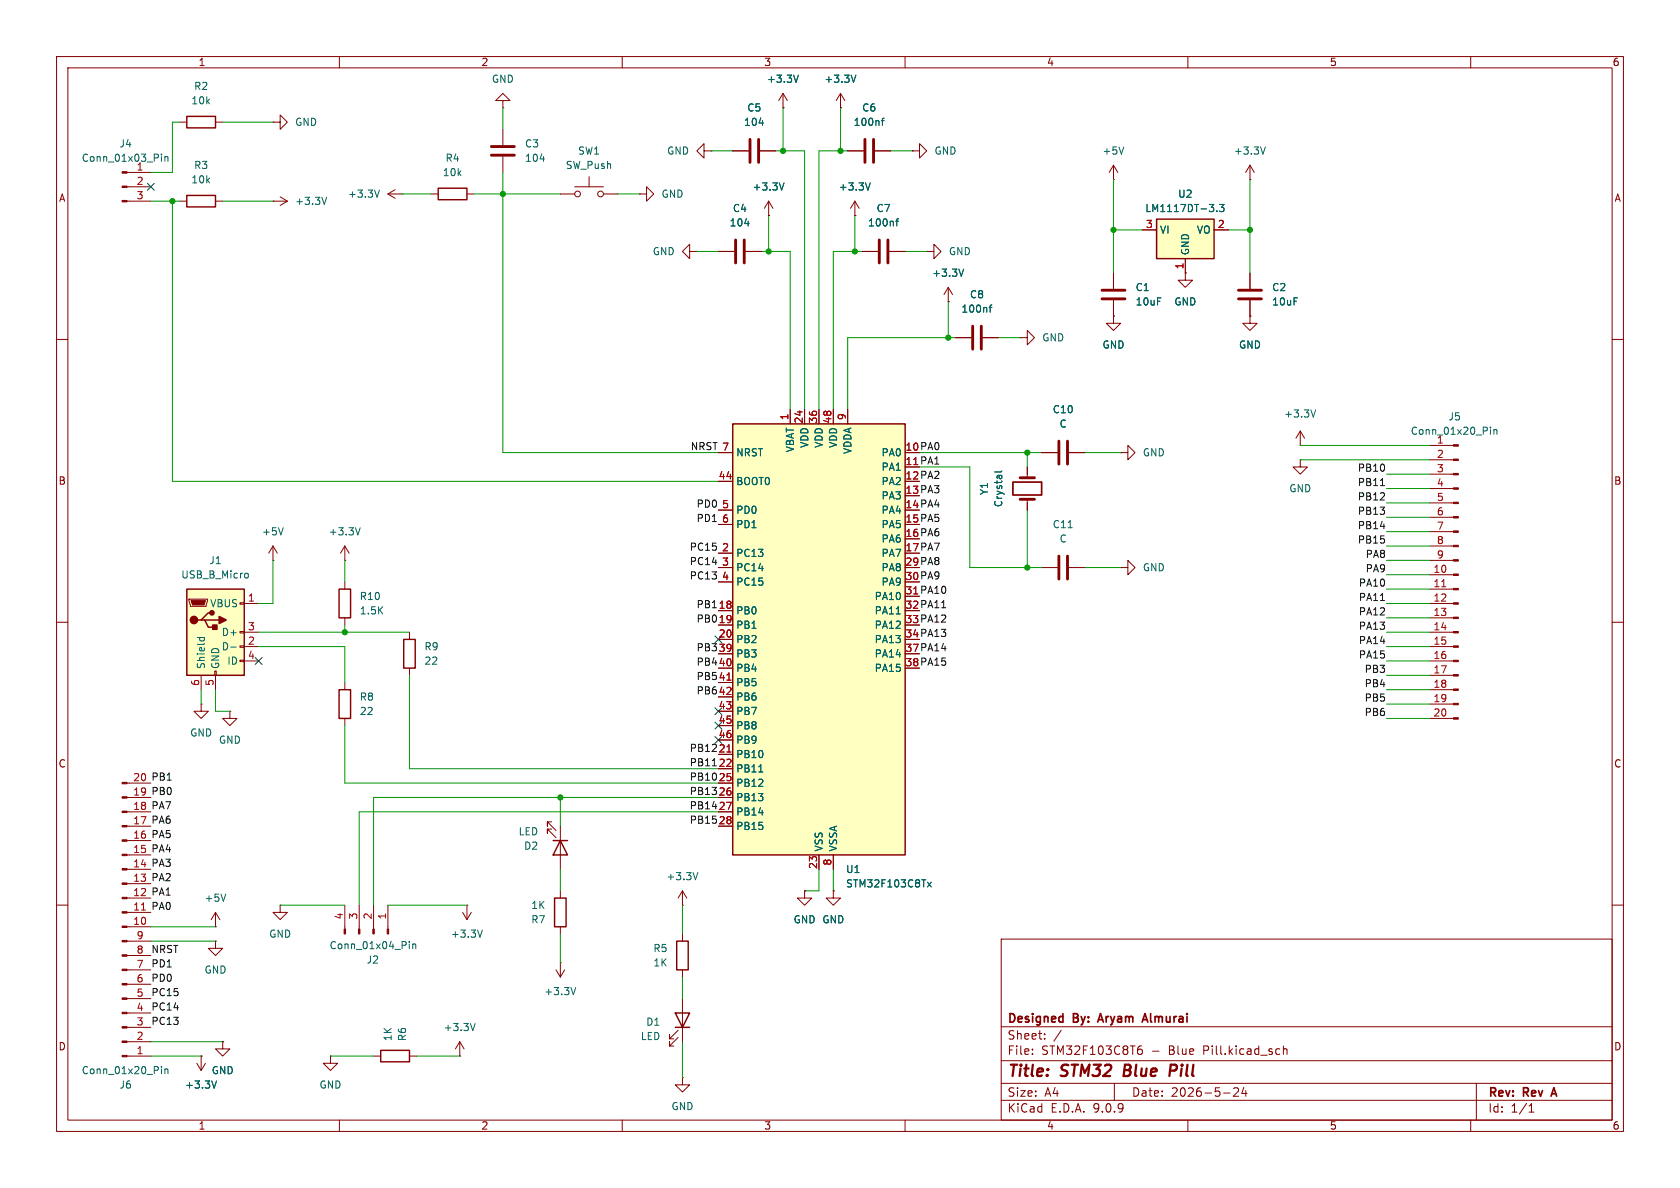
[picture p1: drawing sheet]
<svg xmlns="http://www.w3.org/2000/svg" width="297mm" height="210mm" viewBox="0 0 297 210" stroke-linecap="round" stroke-linejoin="round" font-family="sans-serif">
<g fill="none" stroke="#840000" stroke-width=".18">
<path d="M10 10h277v190h-277zM12 12h273v186h-273zM60 10v2M110 10v2M160 10v2M210 10v2M260 10v2M221 55.9v1.3h1.2l-1.2 1.2-1.3-1.2h1.3M221 55.9h.1M221 48.3v2.8M221 53.1v2.8M10 60h2"/>
<path d="M285 60h2M10 110h2M61 102.9v1.2M61 109.2v1.3M285 110h2M35.6 124.5v1.2h1.2l-1.2 1.3-1.3-1.3h1.3M35.6 124.5h.1M40.6 125.7v1.3h1.3l-1.3 1.3-1.2-1.3h1.2M40.6 125.7h.1M10 160h2M177 166h108v32h-108zM285 160h2"/>
<path d="M60 198v2M110 198v2M160 198v2M177 194.5h108M177 191.5h108M177 187.5h108M177 181.5h108M182.5 186.3v.1M182.5 185.5v.1M184.7 183.6v.1M184.7 182.8v.1M187.6 182.1l-1.3 2"/>
<path d="M197 191.5v3M201.2 185.5h.5l.3 .3-.2 .5h-.6M201.8 184.9l-.5 .1M210 198v2M216.3 193.2h1.2M218.1 192.4l.6-.1 .2 .1 .1 .3-1 1.1h1M219.9 192.2l-.4 1.1h1M220.2 192.8v1M226.1 185.4l.1 .1M226.2 186.3l-.1 .1M226.9 184.9v1.5M226.9 185.5l.2-.1 .4 .1v.9"/>
<path d="M260 198v2M261 191.5v6.5M270.3 196.6h.9M270.3 195.5l.4-.4v1.5"/>
</g>
<path d="M194.6 179.2l-.5 1.5M194.2 180.3h.7M201.9 180.7l.5-1.5 .5 1.5M202.1 180.3h.7M274.3 193.4h.8M274.7 192.3l-.5 1.5" fill="none" stroke="#840000" stroke-width=".3"/>
<path d="M198.9 188.2l-.3 2h.8M207.7 188.2h-.7l-.3 2M207.8 189.2l-1 .1" fill="none" stroke="#840000" stroke-width=".4"/>
<path d="M59.9 104.1h2.1v5.1h-2.1z" fill="none" stroke="#840000" stroke-width=".25"/>
<path d="M218.9 51.3h4.1M218.9 52.8h4.1" fill="none" stroke="#840000" stroke-width=".51"/>
<path d="M33 104.1h10.2v15.3h-10.2z" fill="#ffffc2"/>
<path d="M33 104.1h10.2v15.3h-10.2zM35.6 109.6h.6l.6 1.3h1.3M36.2 109.6h2.5M37.5 108.3h-.7l-1.2 1.3h-.7M97.8 148.6h2.5M99.1 148.6l1.2 2.5h-2.5z" fill="none" stroke="#840000" stroke-width=".25"/>
<g fill="none" stroke="#840000" stroke-width=".18">
<path d="M163.8 44.5h1.3v1.2l1.3-1.2-1.3-1.3v1.3M163.8 44.5h.1M167.6 53.3h.1M167.6 50.8l.8 1.3M167.6 50.8l-.7 1.3M167.6 50.8v2.5M168.9 59.7h2.8M173.7 59.7h2.8M180.3 59.7h1.3v1.3l1.3-1.3-1.3-1.3v1.3M180.3 59.7h.1M196.8 55.9v1.3h1.3l-1.3 1.2-1.2-1.2h1.2M196.8 55.9h.1"/>
<path d="M196.8 48.3v2.8M196.8 53.1v2.8M209.5 48.3v1.2h1.3l-1.3 1.3-1.2-1.3h1.2M209.5 48.3h.1M48.3 99.1h.1M48.3 96.5l-.8 1.3M48.3 96.5l.7 1.3M48.3 96.5v2.6M33.4 105.9h3.3v.3l-.3 1h-2.7zM35.6 119.4v2.5M38 118.6h.2v.8h-.2zM38.1 119.4v2.5"/>
<path d="M42.4 106.6h.8v.2h-.8zM42.4 111.6h.8v.3h-.8zM42.4 114.2h.8v.2h-.8zM42.4 116.7h.8v.3h-.8zM43.2 106.7h2.5M43.2 111.8h2.5M43.2 114.3h2.5M43.2 116.8h2.5M97.5 145.3h-.7v.8v-.8l1.5 1.5M97.5 146.6h-.7v.7v-.7l1.5 1.5M99.1 146.1v7.6M120.6 157.5l.8 1.3"/>
<path d="M120.6 157.5l-.7 1.3M120.6 157.5v2.5M142.2 157.5v1.3h1.3l-1.3 1.2-1.2-1.2h1.2M142.2 157.5h.1M147.3 157.5v1.3h1.3l-1.3 1.2-1.3-1.2h1.3M147.3 157.5h.1M120.6 160h.1"/>
</g>
<path d="M33.8 106.2h2.5l-.2 .7h-2.1z" fill="#840000" stroke="#840000" stroke-width=".18"/>
<g fill="#840000" stroke="#840000" stroke-width=".25">
<path d="M37.6 110.5h.8v.8h-.8z"/>
<path d="M38.7 109l1.3 .6-1.3 .6z"/>
<circle cx="34.3" cy="109.6" r=".63"/>
<circle cx="37.5" cy="108.3" r=".38"/>
</g>
<path d="M170.4 47.6l-.5 1.2M174.9 54.3h.5M175.4 53.9l-.4 .2v1.1M50.1 93.3l-.4 1.3M34.9 112.7h1.2M35.4 112.7l-.1 .4M36.1 112.7v.4M40.8 114.4h1M43.5 101.3l.3 .1 .1 .2-.1 .5-.3 .1M123.4 154.2l-.5 1.3" fill="none" stroke="#006464" stroke-width=".18"/>
<path d="M172 57.7v4M173.5 57.7v4M194.8 51.3h4.1M194.8 52.8h4.1" fill="none" stroke="#840000" stroke-width=".51"/>
<path d="M129.5 74.9h30.5v76.2h-30.5z" fill="#ffffc2"/>
<path d="M129.5 74.9h30.5v76.2h-30.5z" fill="none" stroke="#840000" stroke-width=".25"/>
<g fill="none" stroke="#840000" stroke-width=".18">
<path d="M196.8 31.8h.1M196.8 29.2l-.7 1.3M196.8 29.2l.8 1.3M196.8 29.2v2.6M139.7 72.4v2.5M142.2 72.4v2.5M144.8 72.4v2.5M147.3 72.4v2.5M149.9 72.4v2.5M127 80h2.5M127 85.1h2.5M127 90.2h2.5"/>
<path d="M127 92.7h2.5M127 97.8h2.5M127 100.3h2.5M127 102.9h2.5M127 108h2.5M127 110.5h2.5M127 113h2.5M127 115.6h2.5M127 118.1h2.5M127 120.7h2.5M127 123.2h2.5M127 125.7h2.5"/>
<path d="M127 128.3h2.5M127 130.8h2.5M127 133.4h2.5M127 135.9h2.5M127 138.4h2.5M127 141h2.5M127 143.5h2.5M127 146.1h2.5M144.8 151.1v2.6M147.3 151.1v2.6"/>
</g>
<path d="M128.5 120.2h.7M128.5 132.9h.7" fill="none" stroke="#a90000" stroke-width=".18"/>
<path d="M198.7 26l-.5 1.2M158.4 108.5h.8M134.1 136.5h.8M164 155.9l.6 .9M164.6 155.9l-.6 .9" fill="none" stroke="#006464" stroke-width=".18"/>
<path d="M204.5 38.7h10.1v7h-10.1z" fill="#ffffc2"/>
<path d="M33 34.5h5.1v2.1h-5.1zM33 20.6h5.1v2h-5.1zM77.5 33.3h5v2h-5zM204.5 38.7h10.1v7h-10.1zM71.4 113h2v5.1h-2zM59.9 121.9h2.1v5.1h-2.1zM98 158.8h2.1v5h-2.1zM119.4 179.1h2.5l-1.3 2.5zM119.6 166.4h2.1v5.1h-2.1zM67.3 185.7h5.1v2h-5.1zM119.4 181.6h2.5" fill="none" stroke="#840000" stroke-width=".25"/>
<g fill="none" stroke="#840000" stroke-width=".18">
<path d="M88.9 17.8h-1.3l1.3-1.3 1.3 1.3h-1.3v1.3M88.9 19.1h.1M138.4 19.1h.1M138.4 16.5l-.7 1.3M138.4 16.5l.8 1.3M138.4 16.5v2.6M148.6 19.1h.1M148.6 16.5l.8 1.3M148.6 16.5l-.8 1.3M148.6 16.5v2.6M22.5 30.5h4.2M22.5 33h4.2"/>
<path d="M22.5 35.6h4.2M31.7 35.6h1.3M31.7 21.6h1.3M38.1 35.6h1.3M38.1 21.6h1.3M48.3 35.6h.1M48.3 21.6h1.2v-1.3l1.3 1.3-1.3 1.3v-1.3M48.3 21.6h.1M48.3 35.6h2.5M49.5 34.8l1.3 .8M50.8 35.6l-1.3 .7M68.6 34.3l1.2 .8"/>
<path d="M68.6 34.3h2.5M69.8 33.5l-1.2 .8M71.1 34.3h.1M76.2 34.3h1.3M82.5 34.3h1.3M88.9 22.9v2.8M88.9 27.7v2.8M99.1 34.3h2.5M101.6 33h5.1M104.1 31.2v1.8M106.7 34.3h2.5M113 34.3h1.3v-1.3l1.3 1.3-1.3 1.3v-1.3"/>
<path d="M113 34.3h.1M124.5 26.7v-1.3l-1.3 1.3 1.3 1.2v-1.2h1.2M125.7 26.7h.1M129.5 26.7h2.8M134.4 26.7h2.8M135.9 38.1h.1M135.9 35.6l-.8 1.2M135.9 35.6l.8 1.2M135.9 35.6v2.5M149.9 26.7h2.8M151.1 38.1h.1M151.1 35.6l.8 1.2"/>
<path d="M151.1 35.6l-.7 1.2M151.1 35.6v2.5M154.7 26.7h2.8M161.3 26.7h1.3v1.2l1.2-1.2-1.2-1.3v1.3M161.3 26.7h.1M221 31.8h.1M221 29.2l-.8 1.3M221 29.2l.7 1.3M221 29.2v2.6M121.9 44.5v-1.3l-1.3 1.3 1.3 1.2v-1.2h1.3M123.2 44.5h.1M127 44.5h2.8"/>
<path d="M131.8 44.5h2.8M152.4 44.5h2.8M157.2 44.5h2.8M167.6 53.3h.1M168.9 59.7h2.8M173.7 59.7h2.8M196.8 55.9h.1M196.8 48.3v2.8M196.8 53.1v2.8M201.9 40.6h2.6M209.5 48.3h.1M209.5 45.7v2.6"/>
<path d="M214.6 40.6h2.6M221 55.9h.1M221 48.3v2.8M221 53.1v2.8M139.7 72.4v2.5M142.2 72.4v2.5M144.8 72.4v2.5M147.3 72.4v2.5M149.9 72.4v2.5M229.9 78.7h.1M229.9 76.2l.7 1.3M229.9 76.2l-.8 1.3"/>
<path d="M229.9 76.2v2.5M252.7 78.7h4.2M61 99.1h.1M61 96.5v2.6M61 96.5l-.8 1.3M61 96.5l.7 1.3M127 80h2.5M127 85.1h2.5M127 90.2h2.5M127 92.7h2.5M127 97.8h2.5M181.6 82.6v1.9"/>
<path d="M181.6 88.3v1.9M184.1 80h2.8M189 80h2.8M198.1 80h1.3v-1.3l1.3 1.3-1.3 1.3v-1.3M198.1 80h.1M229.9 81.3v1.3h-1.3l1.3 1.2 1.2-1.2h-1.2M229.9 81.3h.1M252.7 81.3h4.2M252.7 83.8h4.2M252.7 86.4h4.2M252.7 88.9h4.2M252.7 91.4h4.2"/>
<path d="M252.7 94h4.2M252.7 96.5h4.2M252.7 99.1h4.2M72.4 111.8v1.2M72.4 118.1v1.3M127 100.3h2.5M127 102.9h2.5M127 108h2.5M127 110.5h2.5M127 113h2.5M127 115.6h2.5M127 118.1h2.5"/>
<path d="M184.1 100.3h2.8M189 100.3h2.8M198.1 100.3h1.3v-1.2l1.3 1.2-1.3 1.3v-1.3M198.1 100.3h.1M252.7 101.6h4.2M252.7 104.1h4.2M252.7 106.7h4.2M252.7 109.2h4.2M252.7 111.8h4.2M252.7 114.3h4.2M252.7 116.8h4.2M252.7 119.4h4.2"/>
<path d="M22.5 138.4h4.2M61 120.7v1.2M61 127v1.3M127 138.4h2.5M127 120.7h2.5M127 123.2h2.5M127 125.7h2.5M127 128.3h2.5M127 130.8h2.5M127 133.4h2.5M127 135.9h2.5M252.7 121.9h4.2"/>
<path d="M252.7 124.5h4.2M252.7 127h4.2M22.5 158.8h4.2M22.5 156.2h4.2M22.5 153.7h4.2M22.5 151.1h4.2M22.5 148.6h4.2M22.5 146.1h4.2M22.5 143.5h4.2M22.5 141h4.2M99.1 157.5v1.3M127 146.1h2.5"/>
<path d="M127 143.5h2.5M127 141h2.5M142.2 157.5h.1M144.8 151.1v2.6M147.3 157.5h.1M147.3 151.1v2.6M22.5 179.1h4.2M22.5 176.5h4.2M22.5 174h4.2M22.5 171.5h4.2M22.5 168.9h4.2M22.5 166.4h4.2"/>
<path d="M22.5 163.8h4.2M22.5 161.3h4.2M38.1 163.8h.1M38.1 166.4v1.2h1.3l-1.3 1.3-1.3-1.3h1.3M38.1 166.4h.1M38.1 161.3l-.8 1.3M38.1 161.3l.8 1.3M38.1 161.3v2.5M49.5 160v1.3h1.3l-1.3 1.3-1.2-1.3h1.2M49.5 160h.1M61 160v4.2M63.5 160v4.2"/>
<path d="M66 160v4.2M68.6 160v4.2M81.8 161.3l.7 1.3M82.5 160h.1M82.5 160v2.6M83.3 161.3l-.8 1.3M98.3 171.5l.8 1.2M99.1 170.2h.1M99.1 163.8v1.3M99.1 170.2v2.5M99.8 171.5l-.7 1.2M120.6 165.1v1.3"/>
<path d="M120.6 171.5v1.2M120.6 176.5v7.7M22.5 186.7h4.2M22.5 184.2h4.2M22.5 181.6h4.2M34.8 188l.8 1.2M35.6 186.7h.1M35.6 186.7v2.5M36.3 188l-.7 1.2M39.4 184.2v1.2h1.2l-1.2 1.3-1.3-1.3h1.3M39.4 184.2h.1M58.4 186.7v1.3h1.3l-1.3 1.2-1.3-1.2h1.3"/>
<path d="M58.4 186.7h.1M66 186.7h1.3M72.4 186.7h1.3M81.3 186.7h.1M81.3 184.2l-.8 1.2M81.3 184.2l.7 1.2M81.3 184.2v2.5M119.9 183.4l-1.5 1.5v-.7v.7h.7M119.9 182.1l-1.5 1.5v-.7v.7h.7M120.6 190.5v1.3h-1.2l1.2 1.2 1.3-1.2h-1.3M120.6 190.5h.1"/>
<circle cx="102.1" cy="34.3" r=".51"/>
<circle cx="106.2" cy="34.3" r=".51"/>
</g>
<g fill="none" stroke="#006464" stroke-width=".18">
<path d="M141.2 13.3l-.5 1.2M151.3 13.3l-.4 1.2M28.5 27.2v.2M28.5 27.7v.8M29.1 27.7v.8M29.1 27.8l.2-.1h.3l.1 .8M57.7 34.9l-.4 1.2M67.1 33.6l-.4 1.3M95.5 28.1h.8M131.7 39.5h.7M134.2 21.7h.8M138.6 32.3l-.4 1.3"/>
<path d="M153.9 32.3l-.5 1.3M155.8 21.3h.5M156.3 20.9l-.3 .2v1.1M158.4 39.1h.4M158.8 38.7l-.3 .2v1M215.1 37.3v.1M215.6 36.1h.8l-.4 .5 .3 .1v.6l-.2 .1-.5-.1M223.7 26l-.4 1.2M170.4 47.6l-.5 1.2M174.9 54.3h.5M175.4 53.9l-.4 .2v1.1M232.6 72.5l-.4 1.2"/>
<path d="M263.5 75.5v.1M263.5 75.9v.9M264.1 75.9v.9M264.1 76.1l.2-.2 .3 .1v.8M63.7 93.3l-.4 1.3M177.1 83.2l-.2 .2h-1.1M188.8 93.3h.8M158.4 108.5h.8M134.1 136.5h.8M39.9 158.1l-.4 1.2M164 155.9l.6 .9M164.6 155.9l-.6 .9"/>
<path d="M72.4 166.4v.2M72.4 166.9v.8M73 166.9v.8M73 167l.1-.1h.3l.1 .8M85.3 164.4l-.5 1.3M101.8 174.6l-.4 1.2M28.5 188.5v.2M28.5 189v.8M29.1 189v.8M29.1 189.1l.2-.1h.3l.1 .8M38.3 191.1l-.4 1.2M84 180.9l-.4 1.3"/>
</g>
<g fill="none" stroke="#840000" stroke-width=".51">
<path d="M86.9 25.9h4M86.9 27.4h4M132.6 24.6v4.1M134.1 24.6v4.1M152.9 24.6v4.1M154.4 24.6v4.1M130 42.4v4.1M131.6 42.4v4.1M155.4 42.4v4.1M157 42.4v4.1M187.2 78v4M188.7 78v4"/>
<path d="M180.3 88.3h2.6M180.3 84.5h2.6M187.2 98.3v4.1M188.7 98.3v4.1"/>
</g>
<g fill="#840000" stroke="#840000" stroke-width=".18">
<path d="M68.5 164.2h.2v.9h-.2z"/>
<path d="M65.9 164.2h.3v.9h-.3z"/>
<path d="M63.4 164.2h.2v.9h-.2z"/>
<path d="M60.8 164.2h.3v.9h-.3z"/>
<path d="M21.6 30.4h.9v.2h-.9z"/>
<path d="M21.6 32.9h.9v.2h-.9z"/>
<path d="M21.6 35.4h.9v.3h-.9z"/>
<path d="M21.6 186.6h.9v.2h-.9z"/>
<path d="M21.6 184h.9v.3h-.9z"/>
<path d="M21.6 181.5h.9v.2h-.9z"/>
<path d="M21.6 178.9h.9v.3h-.9z"/>
<path d="M21.6 176.4h.9v.3h-.9z"/>
<path d="M21.6 173.9h.9v.2h-.9z"/>
<path d="M21.6 171.3h.9v.3h-.9z"/>
<path d="M21.6 168.8h.9v.2h-.9z"/>
<path d="M21.6 166.2h.9v.3h-.9z"/>
<path d="M21.6 163.7h.9v.3h-.9z"/>
<path d="M21.6 161.2h.9v.2h-.9z"/>
<path d="M21.6 158.6h.9v.3h-.9z"/>
<path d="M21.6 156.1h.9v.2h-.9z"/>
<path d="M21.6 153.5h.9v.3h-.9z"/>
<path d="M21.6 151h.9v.3h-.9z"/>
<path d="M21.6 148.5h.9v.2h-.9z"/>
<path d="M21.6 145.9h.9v.3h-.9z"/>
<path d="M21.6 143.4h.9v.2h-.9z"/>
<path d="M21.6 140.8h.9v.3h-.9z"/>
<path d="M21.6 138.3h.9v.3h-.9z"/>
<path d="M256.9 78.6h.9v.3h-.9z"/>
<path d="M256.9 81.2h.9v.2h-.9z"/>
<path d="M256.9 83.7h.9v.2h-.9z"/>
<path d="M256.9 86.2h.9v.3h-.9z"/>
<path d="M256.9 88.8h.9v.2h-.9z"/>
<path d="M256.9 91.3h.9v.3h-.9z"/>
<path d="M256.9 93.9h.9v.2h-.9z"/>
<path d="M256.9 96.4h.9v.2h-.9z"/>
<path d="M256.9 98.9h.9v.3h-.9z"/>
<path d="M256.9 101.5h.9v.2h-.9z"/>
<path d="M256.9 104h.9v.3h-.9z"/>
<path d="M256.9 106.6h.9v.2h-.9z"/>
<path d="M256.9 109.1h.9v.2h-.9z"/>
<path d="M256.9 111.6h.9v.3h-.9z"/>
<path d="M256.9 114.2h.9v.2h-.9z"/>
<path d="M256.9 116.7h.9v.3h-.9z"/>
<path d="M256.9 119.3h.9v.2h-.9z"/>
<path d="M256.9 121.8h.9v.2h-.9z"/>
<path d="M256.9 124.3h.9v.3h-.9z"/>
<path d="M256.9 126.9h.9v.2h-.9z"/>
</g>
<path d="M179.1 85.2h5v2.3h-5z" fill="none" stroke="#840000" stroke-width=".3"/>
<path d="M254.9 103.7h.7M128.5 120.2h.7M128.5 132.9h.7M25 160.9h.7" fill="none" stroke="#a90000" stroke-width=".18"/>
<path d="M244 85.8h.8M166.5 107.4h.7M244 106.2h.8M125.9 135.4h.8" fill="none" stroke="#0f0f0f" stroke-width=".18"/>
<g fill="none" stroke="#009600" stroke-width=".18">
<path d="M88.9 19.1v3.8M138.4 19.1v7.6M148.6 19.1v7.6M26.7 35.6h5M30.5 35.6v49.5h96.5M31.7 21.6h-1.2v8.9h-3.8M39.4 21.6h8.9M39.4 35.6h8.9M71.1 34.3h5.1M83.8 34.3h15.3M88.9 30.5v49.5h38.1M109.2 34.3h3.8"/>
<path d="M125.7 26.7h3.8M135.9 38.1v6.4M137.2 26.7h5v45.7M149.9 26.7h-5.1v45.7M151.1 38.1v6.4M157.5 26.7h3.8M196.8 31.8v16.5M221 31.8v16.5M123.2 44.5h3.8M134.6 44.5h5.1v27.9M152.4 44.5h-5.1v27.9M160 44.5h3.8"/>
<path d="M167.6 53.3v6.4M168.9 59.7h-19v12.7M176.5 59.7h3.8M196.8 40.6h5.1M217.2 40.6h3.8M229.9 78.7h22.8M48.3 99.1v7.6h-2.6M61 99.1v3.8M162.6 80h21.5M162.6 82.6h8.8v17.7h12.7M181.6 80v2.6M181.6 90.2v10.1"/>
<path d="M191.8 80h6.3M229.9 81.3h22.8M245.1 83.8h7.6M245.1 88.9h7.6M245.1 96.5h7.6M245.1 91.4h7.6M245.1 94h7.6M245.1 86.4h7.6M245.1 99.1h7.6M45.7 114.3h15.3v6.4M45.7 111.8h26.7M61 110.5v1.3"/>
<path d="M72.4 119.4v16.5h54.6M191.8 100.3h6.3M245.1 111.8h7.6M245.1 106.7h7.6M245.1 114.3h7.6M245.1 104.1h7.6M245.1 109.2h7.6M245.1 119.4h7.6M245.1 116.8h7.6M245.1 101.6h7.6M35.6 121.9v2.6M38.1 121.9v3.8h2.5"/>
<path d="M61 128.3v10.1h66M245.1 124.5h7.6M245.1 127h7.6M245.1 121.9h7.6M99.1 141v5.1M99.1 153.7v3.8M127 141h-61v19M127 143.5h-63.5v16.5M144.8 153.7v3.8h-2.6M147.3 153.7v3.8M26.7 166.4h11.4M26.7 163.8h11.4"/>
<path d="M49.5 160h11.5M68.6 160h13.9M99.1 165.1v5.1M120.6 160v5.1M120.6 172.7v3.8M26.7 186.7h8.9M26.7 184.2h12.7M58.4 186.7h7.6M73.7 186.7h7.6M120.6 184.2v6.3"/>
</g>
<path d="M26.1 32.4l1.2 1.2M27.3 32.4l-1.2 1.2M45.1 116.2l1.2 1.2M46.3 116.2l-1.2 1.2M126.4 112.4l1.2 1.2M127.6 112.4l-1.2 1.2M126.4 127.7l1.2 1.2M126.4 130.2l1.2 1.2M126.4 125.1l1.2 1.2M127.6 127.7l-1.2 1.2M127.6 130.2l-1.2 1.2M127.6 125.1l-1.2 1.2" fill="none" stroke="#000084" stroke-width=".18"/>
<g fill="#009600" stroke="#009600" stroke-width=".18">
<circle cx="221" cy="40.6" r=".46"/>
<circle cx="167.6" cy="59.7" r=".46"/>
<circle cx="196.8" cy="40.6" r=".46"/>
<circle cx="181.6" cy="100.3" r=".46"/>
<circle cx="181.6" cy="80" r=".46"/>
<circle cx="135.9" cy="44.5" r=".46"/>
<circle cx="138.4" cy="26.7" r=".46"/>
<circle cx="148.6" cy="26.7" r=".46"/>
<circle cx="151.1" cy="44.5" r=".46"/>
<circle cx="99.1" cy="141" r=".46"/>
<circle cx="30.5" cy="35.6" r=".46"/>
<circle cx="88.9" cy="34.3" r=".46"/>
<circle cx="61" cy="111.8" r=".46"/>
</g>
<g font-size="2.8" fill="#840000">
<text x="178" y="190.9">Title:</text>
<text x="187.7" y="190.9">STM32</text>
<text x="199.5" y="190.9">Blue</text>
<text x="208.4" y="190.9">Pill</text>
</g>
<g font-size="2.1" fill="#840000">
<text x="178" y="184">Sheet:</text>
<text x="178" y="181.2">Designed</text>
<text x="189.8" y="181.2">By:</text>
<text x="194.9" y="181.2">Aryam</text>
<text x="203.4" y="181.2">Almurai</text>
<text x="178" y="186.7">File:</text>
<text x="184.1" y="186.7">STM32F103C8T6</text>
<text x="203.6" y="186.7">-</text>
<text x="206.8" y="186.7">Blue</text>
<text x="213" y="186.7">Pill.kicad_sch</text>
<text x="178" y="196.9">KiCad</text>
<text x="178" y="194.1">Size:</text>
<text x="184.7" y="194.1">A4</text>
<text x="185.7" y="196.9">E.D.A.</text>
<text x="193.3" y="196.9">9.0.9</text>
<text x="200" y="194.1">Date:</text>
<text x="207" y="194.1">2026-5-24</text>
<text x="263" y="194.3">Rev:</text>
<text x="263" y="196.9">Id:</text>
<text x="267.1" y="196.9">1/1</text>
<text x="269.4" y="194.3">Rev</text>
<text x="275.1" y="194.3">A</text>
</g>
<g font-size="1.8" fill="#840000">
<text x="35" y="11.9">1</text>
<text x="85" y="11.9">2</text>
<text x="135" y="11.9">3</text>
<text x="185" y="11.9">4</text>
<text x="235" y="11.9">5</text>
<text x="285" y="11.9">6</text>
<text x="10.3" y="35.9">A</text>
<text x="285.3" y="35.9">A</text>
<text x="160" y="79.8">10 PA0</text>
<text x="10.3" y="85.9">B</text>
<text x="160" y="84.8">12 PA2</text>
<text x="160" y="87.4">13 PA3</text>
<text x="160" y="89.9">14 PA4</text>
<text x="285.3" y="85.9">B</text>
<text x="160" y="92.5">15 PA5</text>
<text x="160" y="95">16 PA6</text>
<text x="160" y="97.5">17 PA7</text>
<text x="160" y="100.1">29 PA8</text>
<text x="160" y="102.6">30 PA9</text>
<text x="160" y="107.7">32 PA11</text>
<text x="160" y="110.2">33 PA12</text>
<text x="160" y="112.8">34 PA13</text>
<text x="160" y="115.3">37 PA14</text>
<text x="160" y="117.9">38 PA15</text>
<text x="10.3" y="135.9">C</text>
<text x="285.3" y="135.9">C</text>
<text x="10.3" y="185.9">D</text>
<text x="285.3" y="185.9">D</text>
<text x="35" y="199.9">1</text>
<text x="85" y="199.9">2</text>
<text x="135" y="199.9">3</text>
<text x="185" y="199.9">4</text>
<text x="235" y="199.9">5</text>
<text x="285" y="199.9">6</text>
</g>
<g font-size="1.8" fill="#006464">
<text x="34.2" y="16.1">R2</text>
<text x="86.9" y="14.8">GND</text>
<text x="135.5" y="14.8">+3.3V</text>
<text x="145.6" y="14.8">+3.3V</text>
<text x="33.7" y="18.6">10k</text>
<text x="52.1" y="22.5">GND</text>
<text x="131.4" y="22.5">104</text>
<text x="132" y="19.9">C5</text>
<text x="150.8" y="22.5">100nf</text>
<text x="152.3" y="19.9">C6</text>
<text x="14.4" y="28.8">Conn_01x03_Pin</text>
<text x="21" y="26.3">J4</text>
<text x="78.7" y="28.8">R4</text>
<text x="92.7" y="26.3">C3</text>
<text x="92.7" y="28.8">104</text>
<text x="102.1" y="27.5">SW1</text>
<text x="117.8" y="27.5">GND</text>
<text x="165.1" y="27.5">GND</text>
<text x="194.8" y="27.5">+5V</text>
<text x="218" y="27.5">+3.3V</text>
<text x="24.1" y="30.2">1</text>
<text x="33.7" y="32.6">10k</text>
<text x="34.2" y="30.1">R3</text>
<text x="61.4" y="35.2">+3.3V</text>
<text x="78.2" y="31.3">10k</text>
<text x="99.9" y="30.1">SW_Push</text>
<text x="116.8" y="35.2">GND</text>
<text x="132.9" y="33.9">+3.3V</text>
<text x="148.2" y="33.9">+3.3V</text>
<text x="208.2" y="35.2">U2</text>
<text x="52.1" y="36.4">+3.3V</text>
<text x="128.9" y="40.2">104</text>
<text x="129.5" y="37.7">C4</text>
<text x="153.4" y="40.2">100nf</text>
<text x="154.9" y="37.7">C7</text>
<text x="202.4" y="37.7">LM1117DT-3.3</text>
<text x="205" y="41.5">VI</text>
<text x="211.5" y="41.5">VO</text>
<text x="115.3" y="45.3">GND</text>
<text x="167.6" y="45.3">GND</text>
<text x="210.4" y="45.2" transform="rotate(-90 210.4 45.2)">GND</text>
<text x="164.7" y="49.1">+3.3V</text>
<text x="171.4" y="52.9">C8</text>
<text x="200.7" y="51.7">C1</text>
<text x="224.8" y="51.7">C2</text>
<text x="169.9" y="55.5">100nf</text>
<text x="200.7" y="54.2">10uF</text>
<text x="207.5" y="54.2">GND</text>
<text x="224.8" y="54.2">10uF</text>
<text x="184.2" y="60.6">GND</text>
<text x="194.8" y="61.8">GND</text>
<text x="218.9" y="61.8">GND</text>
<text x="186" y="73.3">C10</text>
<text x="187.2" y="75.8">C</text>
<text x="226.9" y="74">+3.3V</text>
<text x="249.3" y="77.1">Conn_01x20_Pin</text>
<text x="256" y="74.5">J5</text>
<text x="130" y="80.9">NRST</text>
<text x="140.6" y="80.1" transform="rotate(-90 140.6 80.1)">VBAT</text>
<text x="143.1" y="79.3" transform="rotate(-90 143.1 79.3)">VDD</text>
<text x="145.6" y="79.3" transform="rotate(-90 145.6 79.3)">VDD</text>
<text x="148.2" y="79.3" transform="rotate(-90 148.2 79.3)">VDD</text>
<text x="150.7" y="80.4" transform="rotate(-90 150.7 80.4)">VDDA</text>
<text x="155.7" y="80.9">PA0</text>
<text x="155.7" y="83.4">PA1</text>
<text x="201.9" y="80.9">GND</text>
<text x="253.9" y="78.5">1</text>
<text x="130" y="86">BOOT0</text>
<text x="155.7" y="86">PA2</text>
<text x="155.7" y="88.5">PA3</text>
<text x="174.9" y="87.6" transform="rotate(-90 174.9 87.6)">Y1</text>
<text x="177.4" y="89.8" transform="rotate(-90 177.4 89.8)">Crystal</text>
<text x="227.8" y="87.2">GND</text>
<text x="46.2" y="94.8">+5V</text>
<text x="58" y="94.8">+3.3V</text>
<text x="130" y="91">PD0</text>
<text x="130" y="93.6">PD1</text>
<text x="155.7" y="91">PA4</text>
<text x="155.7" y="93.6">PA5</text>
<text x="186" y="93.6">C11</text>
<text x="36.9" y="99.9">J1</text>
<text x="130" y="98.7">PC13</text>
<text x="130" y="101.2">PC14</text>
<text x="155.7" y="96.1">PA6</text>
<text x="155.7" y="98.7">PA7</text>
<text x="155.7" y="101.2">PA8</text>
<text x="187.2" y="96.1">C</text>
<text x="201.9" y="101.2">GND</text>
<text x="32" y="102.5">USB_B_Micro</text>
<text x="37.1" y="107.5">VBUS</text>
<text x="63.5" y="106.3">R10</text>
<text x="130" y="103.7">PC15</text>
<text x="154.5" y="106.3">PA10</text>
<text x="155.7" y="103.7">PA9</text>
<text x="39.1" y="112.6">D+</text>
<text x="63.5" y="108.8">1.5K</text>
<text x="130" y="108.8">PB0</text>
<text x="130" y="111.4">PB1</text>
<text x="130" y="113.9">PB2</text>
<text x="154.5" y="108.8">PA11</text>
<text x="154.5" y="111.4">PA12</text>
<text x="154.5" y="113.9">PA13</text>
<text x="36.4" y="118.4" transform="rotate(-90 36.4 118.4)">Shield</text>
<text x="39" y="118.4" transform="rotate(-90 39 118.4)">GND</text>
<text x="39.1" y="115.2">D-</text>
<text x="40.1" y="117.7">ID</text>
<text x="74.9" y="115.2">R9</text>
<text x="74.9" y="117.7">22</text>
<text x="130" y="116.4">PB3</text>
<text x="130" y="119">PB4</text>
<text x="154.5" y="116.4">PA14</text>
<text x="154.5" y="119">PA15</text>
<text x="63.5" y="124.1">R8</text>
<text x="130" y="121.5">PB5</text>
<text x="130" y="124.1">PB6</text>
<text x="33.5" y="130.4">GND</text>
<text x="38.6" y="131.7">GND</text>
<text x="63.5" y="126.6">22</text>
<text x="130" y="126.6">PB7</text>
<text x="130" y="129.1">PB8</text>
<text x="130" y="131.7">PB9</text>
<text x="130" y="134.2">PB10</text>
<text x="130" y="136.8">PB11</text>
<text x="130" y="139.3">PB12</text>
<text x="130" y="141.8">PB13</text>
<text x="91.6" y="147.9">LED</text>
<text x="130" y="144.4">PB14</text>
<text x="130" y="146.9">PB15</text>
<text x="92.6" y="150.4">D2</text>
<text x="117.7" y="155.8">+3.3V</text>
<text x="145.6" y="150.6" transform="rotate(-90 145.6 150.6)">VSS</text>
<text x="148.2" y="150.6" transform="rotate(-90 148.2 150.6)">VSSA</text>
<text x="149.5" y="154.5">U1</text>
<text x="36.1" y="159.6">+5V</text>
<text x="93.8" y="160.9">1K</text>
<text x="149.5" y="157.1">STM32F103C8Tx</text>
<text x="47.5" y="166">GND</text>
<text x="58.2" y="168">Conn_01x04_Pin</text>
<text x="79.6" y="166">+3.3V</text>
<text x="93.8" y="163.4">R7</text>
<text x="140.2" y="163.4">GND GND</text>
<text x="36.1" y="172.3">GND</text>
<text x="64.7" y="170.5">J2</text>
<text x="115.4" y="168.5">R5</text>
<text x="115.4" y="171">1K</text>
<text x="96.1" y="176.1">+3.3V</text>
<text x="69.4" y="184.1" transform="rotate(-90 69.4 184.1)">1K</text>
<text x="72" y="184.1" transform="rotate(-90 72 184.1)">R6</text>
<text x="78.3" y="182.5">+3.3V</text>
<text x="113.2" y="184.1">LED</text>
<text x="114.1" y="181.5">D1</text>
<text x="14.4" y="190.1">Conn_01x20_Pin</text>
<text x="37.3" y="190.1">GND</text>
<text x="21" y="192.6">J6</text>
<text x="32.6" y="192.6">+3.3V</text>
<text x="56.4" y="192.6">GND</text>
<text x="118.6" y="196.4">GND</text>
</g>
<g font-size="1.8" fill="#a90000">
<text x="24.1" y="32.8">2</text>
<text x="24.1" y="35.3">3</text>
<text x="202.5" y="40.4">3</text>
<text x="215.2" y="40.4">2</text>
<text x="209.3" y="47.7" transform="rotate(-90 209.3 47.7)">1</text>
<text x="139.4" y="74.4" transform="rotate(-90 139.4 74.4)">1</text>
<text x="142" y="75" transform="rotate(-90 142 75)">24</text>
<text x="144.5" y="75" transform="rotate(-90 144.5 75)">36</text>
<text x="147.1" y="75" transform="rotate(-90 147.1 75)">48</text>
<text x="149.6" y="74.4" transform="rotate(-90 149.6 74.4)">9</text>
<text x="127.6" y="79.8">7</text>
<text x="160" y="82.3">11 PA1</text>
<text x="160" y="79.8">10</text>
<text x="160" y="82.3">11</text>
<text x="253.9" y="81">2</text>
<text x="253.9" y="83.6">3</text>
<text x="127" y="84.8">44</text>
<text x="127.6" y="89.9">5</text>
<text x="160" y="84.8">12</text>
<text x="160" y="87.4">13</text>
<text x="160" y="89.9">14</text>
<text x="253.9" y="86.1">4</text>
<text x="253.9" y="88.6">5</text>
<text x="127.6" y="92.5">6</text>
<text x="160" y="92.5">15</text>
<text x="160" y="95">16</text>
<text x="253.9" y="91.2">6</text>
<text x="253.9" y="93.7">7</text>
<text x="127.6" y="97.5">2</text>
<text x="127.6" y="100.1">3</text>
<text x="160" y="97.5">17</text>
<text x="160" y="100.1">29</text>
<text x="253.3" y="101.3">10</text>
<text x="253.9" y="96.3">8</text>
<text x="253.9" y="98.8">9</text>
<text x="43.7" y="106.4">1</text>
<text x="127" y="107.7">18</text>
<text x="127.6" y="102.6">4</text>
<text x="160" y="105.2">31 PA10</text>
<text x="160" y="102.6">30</text>
<text x="160" y="105.2">31</text>
<text x="160" y="107.7">32</text>
<text x="253.3" y="103.9">11</text>
<text x="253.3" y="106.4">12</text>
<text x="43.7" y="111.5">3</text>
<text x="127" y="110.2">19</text>
<text x="127" y="112.8">20</text>
<text x="160" y="110.2">33</text>
<text x="160" y="112.8">34</text>
<text x="253.3" y="109">13</text>
<text x="253.3" y="111.5">14</text>
<text x="43.7" y="114">2</text>
<text x="43.7" y="116.6">4</text>
<text x="127" y="115.3">39</text>
<text x="127" y="117.9">40</text>
<text x="160" y="115.3">37</text>
<text x="160" y="117.9">38</text>
<text x="253.3" y="114">15</text>
<text x="253.3" y="116.6">16</text>
<text x="253.3" y="119.1">17</text>
<text x="35.3" y="121.4" transform="rotate(-90 35.3 121.4)">6</text>
<text x="37.8" y="121.4" transform="rotate(-90 37.8 121.4)">5</text>
<text x="127" y="120.4">41</text>
<text x="127" y="122.9">42</text>
<text x="127" y="125.5">43</text>
<text x="253.3" y="121.7">18</text>
<text x="253.3" y="124.2">19</text>
<text x="127" y="128">45</text>
<text x="127" y="130.6">46</text>
<text x="253.3" y="126.7">20</text>
<text x="127" y="133.1">21</text>
<text x="127" y="135.6">22</text>
<text x="23.5" y="143.3">18</text>
<text x="23.5" y="140.7">19</text>
<text x="23.5" y="138.2">20</text>
<text x="127" y="138.2">25</text>
<text x="127" y="140.7">26</text>
<text x="127" y="143.3">27</text>
<text x="23.5" y="148.3">16</text>
<text x="23.5" y="145.8">17</text>
<text x="127" y="145.8">28</text>
<text x="23.5" y="156">13</text>
<text x="23.5" y="153.4">14</text>
<text x="23.5" y="150.9">15</text>
<text x="144.5" y="153.7" transform="rotate(-90 144.5 153.7)">23</text>
<text x="147.1" y="153.1" transform="rotate(-90 147.1 153.1)">8</text>
<text x="23.5" y="161">11</text>
<text x="23.5" y="158.5">12</text>
<text x="23.5" y="163.6">10</text>
<text x="24.1" y="166.1">9</text>
<text x="60.7" y="162.6" transform="rotate(-90 60.7 162.6)">4</text>
<text x="63.2" y="162.6" transform="rotate(-90 63.2 162.6)">3</text>
<text x="65.8" y="162.6" transform="rotate(-90 65.8 162.6)">2</text>
<text x="68.3" y="162.6" transform="rotate(-90 68.3 162.6)">1</text>
<text x="24.1" y="173.7">6</text>
<text x="24.1" y="171.2">7</text>
<text x="24.1" y="168.7">8</text>
<text x="24.1" y="178.8">4</text>
<text x="24.1" y="176.3">5</text>
<text x="24.1" y="183.9">2</text>
<text x="24.1" y="181.4">3</text>
<text x="24.1" y="186.4">1</text>
</g>
<g font-size="1.8" fill="#0f0f0f">
<text x="122" y="79.7">NRST 7</text>
<text x="239.9" y="83.5">PB10</text>
<text x="123" y="89.8">PD0</text>
<text x="239.9" y="88.6">PB12</text>
<text x="239.9" y="86">PB11</text>
<text x="123" y="92.4">PD1</text>
<text x="239.9" y="91.1">PB13</text>
<text x="239.9" y="93.6">PB14</text>
<text x="121.8" y="100">PC14</text>
<text x="121.8" y="97.4">PC15</text>
<text x="239.9" y="96.2">PB15</text>
<text x="241.3" y="98.7">PA8</text>
<text x="241.3" y="101.3">PA9</text>
<text x="121.8" y="102.5">PC13</text>
<text x="123" y="107.6">PB1</text>
<text x="240.1" y="103.8">PA10</text>
<text x="240.1" y="106.3">PA11</text>
<text x="123" y="110.1">PB0</text>
<text x="240.1" y="111.4">PA13</text>
<text x="240.1" y="108.9">PA12</text>
<text x="240.1" y="114">PA14</text>
<text x="123" y="115.2">PB3</text>
<text x="123" y="117.8">PB4</text>
<text x="240.1" y="116.5">PA15</text>
<text x="241.2" y="119">PB3</text>
<text x="123" y="122.8">PB6</text>
<text x="123" y="120.3">PB5</text>
<text x="241.2" y="124.1">PB5</text>
<text x="241.2" y="121.6">PB4</text>
<text x="241.2" y="126.7">PB6</text>
<text x="121.8" y="133">PB12</text>
<text x="121.8" y="135.5">PB11</text>
<text x="26.7" y="143.2">PA7</text>
<text x="26.7" y="140.6">PB0</text>
<text x="26.7" y="138.1">PB1</text>
<text x="121.8" y="140.6">PB13</text>
<text x="121.8" y="143.2">PB14</text>
<text x="121.8" y="138.1">PB10</text>
<text x="26.7" y="145.7">PA6</text>
<text x="26.7" y="148.2">PA5</text>
<text x="121.8" y="145.7">PB15</text>
<text x="26.7" y="155.9">PA2</text>
<text x="26.7" y="153.3">PA3</text>
<text x="26.7" y="150.8">PA4</text>
<text x="26.7" y="158.4">PA1</text>
<text x="26.7" y="160.9">PA0</text>
<text x="26.7" y="171.1">PD1</text>
<text x="26.7" y="173.6">PD0</text>
<text x="26.7" y="168.6">NRST</text>
<text x="26.7" y="178.7">PC14</text>
<text x="26.7" y="176.2">PC15</text>
<text x="26.7" y="181.3">PC13</text>
</g>
</svg>
